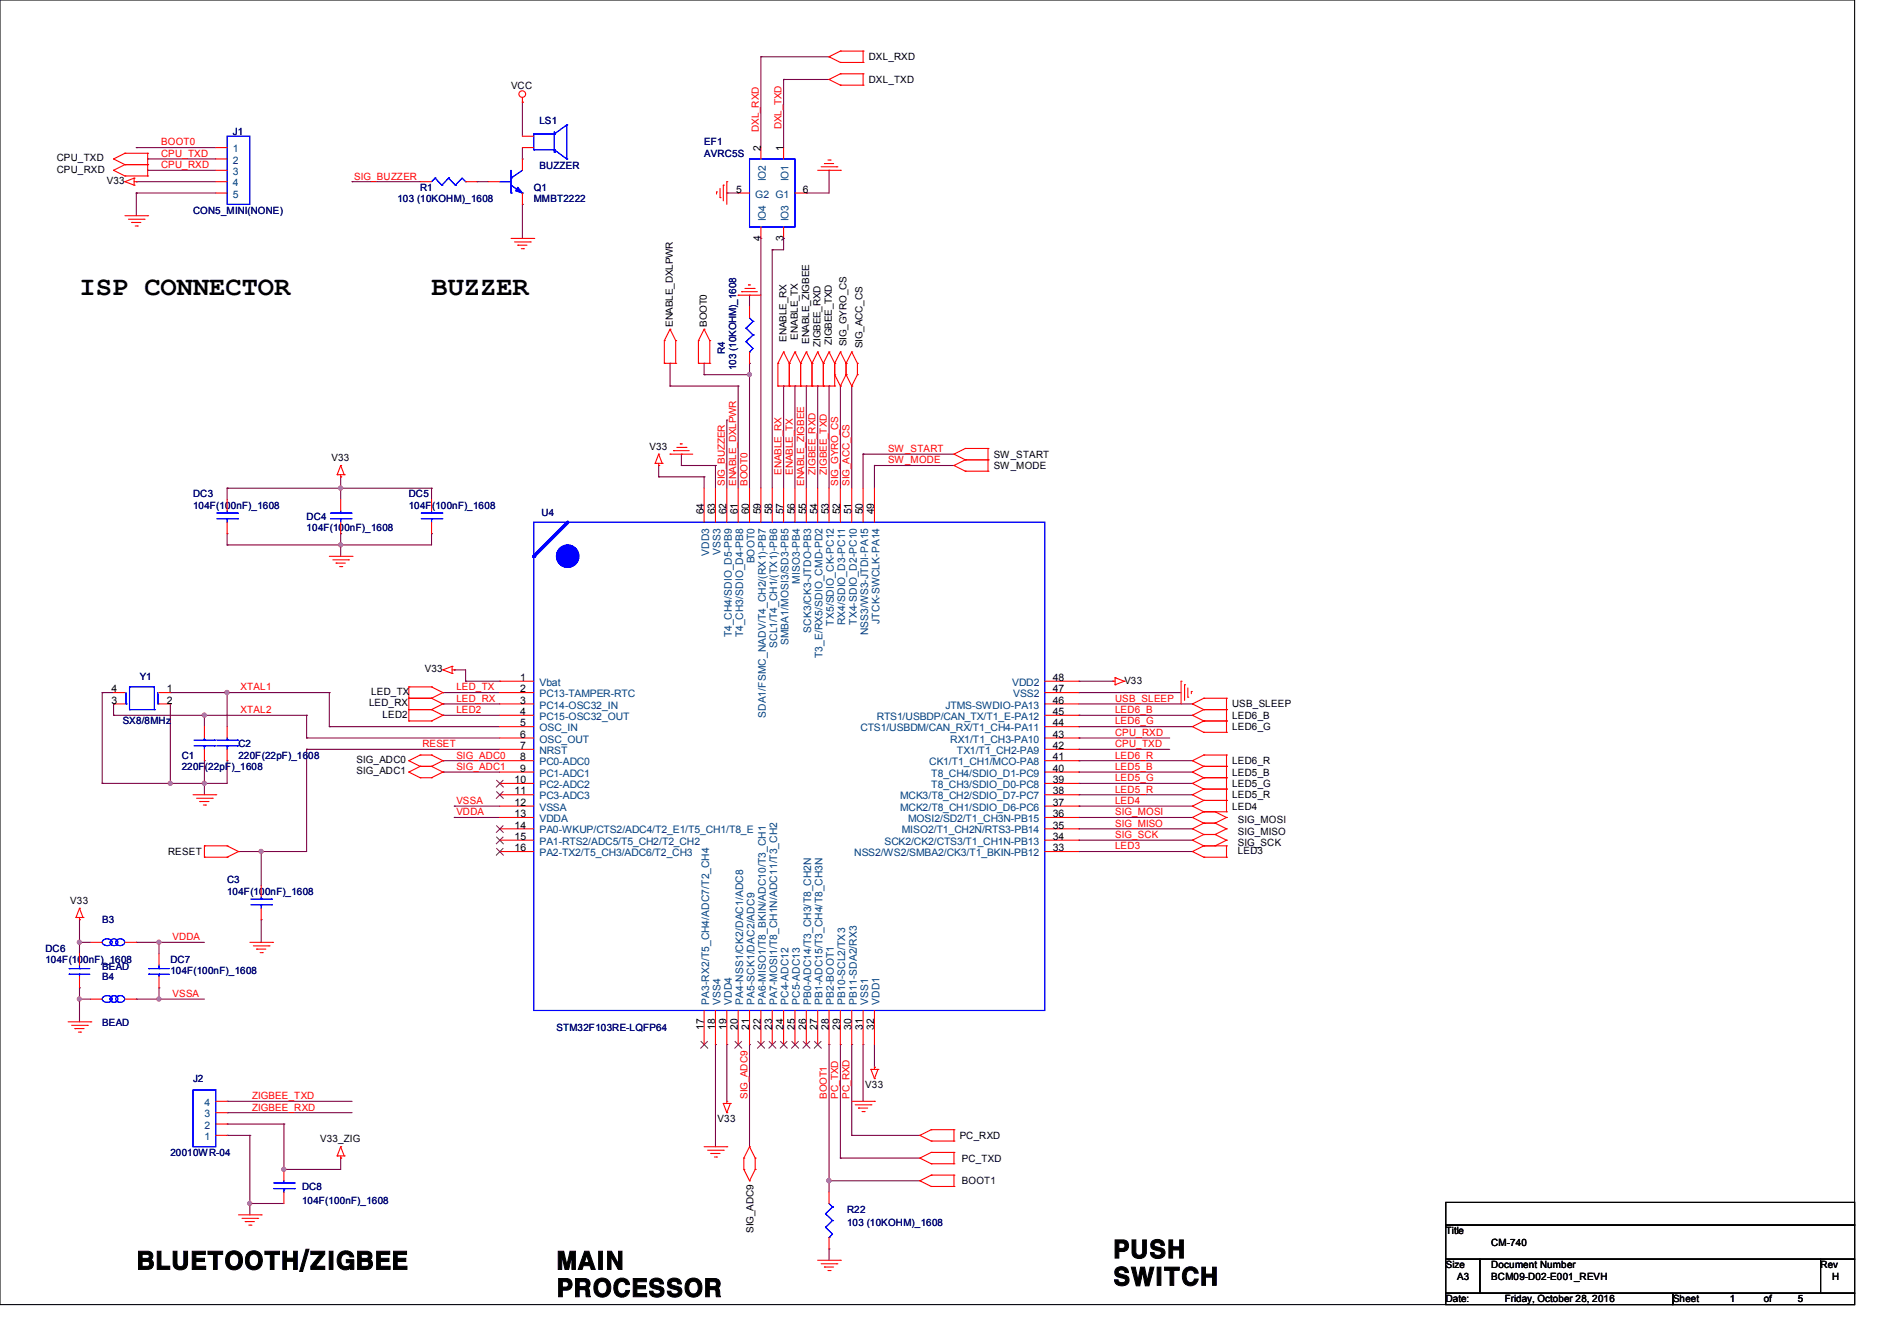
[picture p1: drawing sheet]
<svg xmlns="http://www.w3.org/2000/svg" width="297mm" height="210mm" viewBox="0 0 297 210" stroke-linecap="round" stroke-linejoin="round" font-family="sans-serif">
<path d="M0 0h290.4v204.3h-290.4zM226.4 188.3h64v3.6h-64zM226.4 191.9h64v5.3h-64zM226.4 197.2h5.3v5.3h-5.3zM231.7 197.2h53.3v5.3h-53.3zM285 197.2h5.4v5.3h-5.4zM226.4 202.5h35.5v1.8h-35.5zM261.9 202.5h28.5v1.8h-28.5z" fill="none" stroke="#000" stroke-width=".17"/>
<g fill="none" stroke="#800040" stroke-width=".17">
<path d="M81.8 16h.1M81.8 16v5.3M119.1 8.9h.1M119.1 8.9v14.2M119.1 8.9h10.7M122.7 12.4h.1M122.7 12.4v10.7M122.7 12.4h7.1M129.8 8.9h.1M21.3 30.2h.1M21.3 23.1h.1M21.3 28.4h.1"/>
<path d="M21.3 28.4h12.5M21.3 30.2h12.5M21.3 30.2v3.6M21.3 23.1h12.5M23.1 24.9h.1M23.1 26.7h.1M23.1 24.9h10.7M23.1 26.7h10.7M55.1 28.4h.1M55.1 28.4h10.7M74.7 28.4h.1M74.7 28.4h1.8"/>
<path d="M81.8 32h.1M81.8 24.9h.1M81.8 23.1v1.8M81.8 32v5.3M113.8 30.2h.1M113.8 30.2h1.8M119.1 37.3h.1M119.1 37.3v39.2M120.9 39.1h.1M120.9 39.1v37.4M122.7 37.3h.1M122.7 37.3v1.8h-1.8"/>
<path d="M126.2 30.2h.1M129.8 26.7h.1M129.8 26.7v3.5h-3.6M104.9 56.9h.1M104.9 56.9v3.6M110.2 56.9h.1M110.2 58.7h.1M110.2 56.9v1.8M110.2 58.7h7.1M117.3 46.2h.1M117.3 58.7h.1M117.3 56.9h.1"/>
<path d="M117.3 46.2v1.8M117.3 56.9v19.6M35.6 76.5h.1M35.6 76.5h32M35.6 76.5v1.7M53.3 74.7h.1M53.3 76.5h.1M53.3 74.7v3.5M67.6 76.5h.1M67.6 76.5v1.7M103.1 72.9h.1M103.1 74.7h.1"/>
<path d="M103.1 72.9v1.8M103.1 74.7h7.1M104.9 60.5h.1M104.9 60.5h10.7M106.7 71.1h.1M106.7 72.9h.1M106.7 71.1v1.8M106.7 72.9h5.3M110.2 74.7h.1M110.2 74.7v1.8M112 72.9h.1M112 72.9v3.6"/>
<path d="M113.8 65.8h.1M113.8 65.8v10.7M115.6 60.5h.1M115.6 60.5v16M122.7 60.5h.1M122.7 60.5v16M124.5 60.5h.1M124.5 60.5v16M126.2 60.5h.1M126.2 60.5v16M128 60.5h.1M128 60.5v16"/>
<path d="M129.8 60.5h.1M129.8 60.5v16M131.6 60.5h.1M131.6 60.5v16M133.3 60.5h.1M133.3 60.5v16M135.1 71.1h.1M135.1 71.1v5.4M135.1 71.1h14.3M136.9 72.9h.1M136.9 72.9h12.5M136.9 72.9v3.6"/>
<path d="M35.6 85.3h.1M35.6 83.6h.1M35.6 83.6v1.7M53.3 85.3h.1M53.3 83.6h.1M53.3 83.6v3.5M67.6 83.6h.1M67.6 83.6v1.7h-32M16 108.5h.1M16 108.5v14.2M16 108.5h1.8M17.8 110.2h.1"/>
<path d="M17.8 112h.1M17.8 112h30.2M17.8 110.2v1.8M26.7 110.2h.1M26.7 108.5h.1M26.7 110.2v12.5M26.7 108.5h24.9M32 112h.1M32 119.1h.1M32 112v1.8M32 119.1v5.4M35.6 119.1h.1"/>
<path d="M35.6 108.5h.1M35.6 108.5v5.3M35.6 119.1v3.6h-19.6M48 115.6h.1M48 117.3h.1M48 112h.1M48 115.6h30.2M48 117.3h30.2M48 112v3.6M48 117.3v16h-10.7M51.6 113.8h.1M51.6 108.5h.1"/>
<path d="M51.6 113.8h26.6M51.6 108.5v5.3M69.3 119.1h.1M69.3 108.5h.1M69.3 112h.1M69.3 110.2h.1M69.3 108.5h8.9M69.3 112h8.9M69.3 119.1h8.9M69.3 110.2h8.9M71.1 104.9h.1M71.1 104.9h1.8v1.8"/>
<path d="M72.9 106.7h.1M72.9 106.7h5.3M78.2 106.7h.1M168.9 108.5h.1M168.9 106.7h.1M168.9 117.3h.1M168.9 115.6h.1M168.9 119.1h.1M168.9 113.8h.1M168.9 112h.1M168.9 108.5h16M168.9 112h17.8"/>
<path d="M168.9 106.7h5.3M168.9 113.8h17.8M168.9 115.6h14.2M168.9 119.1h17.8M168.9 117.3h14.2M168.9 110.2h17.8M186.7 110.2h.1M16 122.7h.1M26.7 122.7h.1M32 122.7h.1M37.3 133.3h.1M40.9 133.3h.1"/>
<path d="M40.9 133.3v5.4M69.3 120.9h.1M69.3 120.9h8.9M71.1 128h.1M71.1 126.2h.1M71.1 128h7.1M71.1 126.2h7.1M168.9 126.2h.1M168.9 124.5h.1M168.9 122.7h.1M168.9 120.9h.1M168.9 131.6h.1"/>
<path d="M168.9 129.8h.1M168.9 128h.1M168.9 133.3h.1M168.9 122.7h17.8M168.9 128h17.8M168.9 126.2h17.8M168.9 120.9h17.8M168.9 133.3h17.8M168.9 124.5h17.8M168.9 131.6h17.8M168.9 129.8h17.8M12.4 147.6h.1"/>
<path d="M12.4 156.5h.1M12.4 154.7h.1M12.4 144h.1M12.4 147.6h1.8M12.4 144v5.4M12.4 154.7v5.3M12.4 156.5h1.8M21.3 147.6h.1M21.3 156.5h.1M21.3 147.6h10.7M21.3 156.5h10.7M24.9 147.6h.1"/>
<path d="M24.9 154.7h.1M24.9 156.5h.1M24.9 147.6v1.8M24.9 154.7v1.8M40.9 144h.1M40.9 144v3.6M35.6 177.8h.1M35.6 172.5h.1M35.6 174.2h.1M35.6 176h.1M35.6 177.8h3.5M35.6 172.5h19.5"/>
<path d="M35.6 174.2h19.5M35.6 176h8.8M39.1 177.8h.1M39.1 177.8v12.4M44.4 176h.1M44.4 176v7.1M112 163.6h.1M112 163.6v16M113.8 163.6h.1M113.8 163.6v8.9M117.3 163.6h.1M117.3 163.6v16"/>
<path d="M129.8 163.6h.1M129.8 163.6v23.1M131.6 163.6h.1M131.6 163.6v17.8M133.3 163.6h.1M133.3 177.8h.1M133.3 177.8h10.7M133.3 163.6v14.2M135.1 163.6h.1M135.1 163.6v8.9M136.9 167.1h.1M136.9 163.6v3.5"/>
<path d="M39.1 188.5h.1M39.1 188.5h5.3M44.4 183.1h.1M53.3 181.4h.1M53.3 181.4v1.7h-8.9M129.8 184.9h.1M129.8 195.6h.1M129.8 195.6v1.8M129.8 184.9h14.2M131.6 181.4h.1M131.6 181.4h12.4"/>
</g>
<g fill="#f0f" stroke="#f0f" stroke-width=".17">
<circle cx="53.3" cy="85.3" r=".32"/>
<circle cx="53.3" cy="76.4" r=".32"/>
<circle cx="32" cy="122.7" r=".32"/>
<circle cx="35.5" cy="108.4" r=".32"/>
<circle cx="26.6" cy="122.7" r=".32"/>
<circle cx="39.1" cy="188.4" r=".32"/>
<circle cx="44.4" cy="183.1" r=".32"/>
<circle cx="32" cy="112" r=".32"/>
<circle cx="129.8" cy="184.9" r=".32"/>
<circle cx="117.3" cy="58.7" r=".32"/>
<circle cx="40.9" cy="133.3" r=".32"/>
<circle cx="24.9" cy="147.6" r=".32"/>
<circle cx="24.9" cy="156.4" r=".32"/>
<circle cx="12.4" cy="156.4" r=".32"/>
<circle cx="12.4" cy="147.6" r=".32"/>
</g>
<g fill="none" stroke="#f00" stroke-width=".17">
<path d="M81.8 16h.1M81.8 15.3v.7M129.8 12.4h.1M129.8 8.9h.1M129.8 12.4l1.8 .9M129.8 8.9l1.8 .9M131.6 11.6h.1M131.6 13.3h.1M131.6 8h.1M131.6 9.8h.1M131.6 11.6h3.5M131.6 11.6l-1.8 .8"/>
<path d="M131.6 13.3h3.5M131.6 8h3.5M131.6 8l-1.8 .9M131.6 9.8h3.5M135.1 13.3h.1M135.1 11.6h.1M135.1 9.8h.1M135.1 8h.1M135.1 8v1.8M135.1 11.6v1.7M17.8 24.9h.1M17.8 26.7h.1"/>
<path d="M17.8 24.9l1.8 .9M17.8 26.7l1.8 .9M19.6 25.8h.1M19.6 24h.1M19.6 27.6h.1M19.6 28.4h.1M19.6 25.8h3.5M19.6 24l-1.8 .9M19.6 24h3.5M19.6 27.6h3.5M19.6 25.8l-1.8 .9M19.6 33.8h3.5"/>
<path d="M19.6 28.4l1.4 .6M20.1 34.3h2.5M20.6 34.8h.1M20.6 34.8h1.5M21 29h.1M21 27.9h.1M21 27.9v1.1M21 28.4h.3M21 27.9l-1.4 .5M21.2 35.4h.3M21.3 28.4h.1M21.5 35.4h.1"/>
<path d="M22.6 34.3h.1M23.1 24h.1M23.1 25.8h.1M23.1 27.6h.1M23.1 33.8h.1M23.1 24v3.6M33.8 28.4h1.8M33.8 26.7h1.8M33.8 23.1h1.8M33.8 24.9h1.8M33.8 30.2h1.8M76.5 28.4h1.7"/>
<path d="M80 37.3h3.6M80.6 37.9h2.4M81.1 38.4h.1M81.1 38.4h1.4M81.6 38.9h.4M81.8 24.9v1.8M81.8 30.2v1.8M82 38.9h.1M83 37.9h.1M83.6 37.3h.1M112.2 30.1h.1M112.2 30.1v.3"/>
<path d="M112.7 30.9h.1M112.7 29.5v1.4M113.2 29h.1M113.2 29v2.5M113.8 28.4h.1M113.8 28.4v3.6M128 26.7h3.6M128.6 26.1h2.4M129.1 25.6h.1M129.1 25.6h1.4M129.6 25.1h.4M130 25.1h.1"/>
<path d="M131 26.1h.1M131.6 26.7h.1M104 53.3h.1M104 56.9h.1M104 53.3v3.6M104 56.9h1.8M104.9 51.6h.1M104.9 51.6l-.9 1.7M104.9 51.6l.9 1.7M105.8 53.3h.1M105.8 56.9h.1M105.8 53.3v3.6"/>
<path d="M109.3 53.3h.1M109.3 56.9h.1M109.3 56.9h1.8M109.3 53.3v3.6M110.2 51.6h.1M110.2 51.6l-.9 1.7M110.2 51.6l.9 1.7M111.1 53.3h.1M111.1 56.9h.1M111.1 53.3v3.6M115.6 46.2h.1M115.6 46.2h3.5"/>
<path d="M116.1 45.7h.1M116.1 45.7h2.5M116.6 45.2h1.5M117.2 44.6h.1M117.2 44.6h.3M118.1 45.2h.1M121.8 56.9h.1M121.8 56.9v3.6M122.7 55.1h.1M122.7 55.1l-.9 1.8M122.7 55.1l.9 1.8M123.6 56.9h.1"/>
<path d="M123.6 56.9v3.6M124.5 55.1h.1M124.5 55.1l-.9 1.8M124.5 55.1l.8 1.8M125.3 56.9h.1M125.3 56.9v3.6M126.2 55.1h.1M126.2 55.1l-.9 1.8M126.2 55.1l.9 1.8M127.1 56.9h.1M127.1 56.9v3.6M128 55.1h.1"/>
<path d="M128 55.1l-.9 1.8M128 55.1l.9 1.8M128.9 56.9h.1M128.9 56.9v3.6M129.8 55.1h.1M129.8 55.1l-.9 1.8M129.8 55.1l.9 1.8M130.7 56.9h.1M130.7 58.7h.1M130.7 56.9v3.6M130.7 58.7l.9 1.8M131.6 55.1h.1"/>
<path d="M131.6 55.1l-.9 1.8M131.6 55.1l.9 1.8M132.5 58.7h.1M132.5 56.9h.1M132.5 58.7l-.9 1.8M132.5 56.9v1.8M132.5 58.7l.8 1.8M133.3 55.1h.1M133.3 55.1l-.8 1.8M133.3 55.1l.9 1.8M134.2 58.7h.1M134.2 56.9h.1"/>
<path d="M134.2 58.7l-.9 1.8M134.2 56.9v1.8M52.8 74.3h.1M52.8 74.3h1.1M53.3 74.7h.1M53.3 72.9h.1M53.3 74.3v.4M53.3 72.9l-.5 1.4M53.3 72.9l.6 1.4M53.9 74.3h.1M102.6 72.6h.1M102.6 72.6h1.1"/>
<path d="M103.1 72.9h.1M103.1 71.1h.1M103.1 72.6v.3M103.1 71.1l-.5 1.5M103.1 71.1l.6 1.5M103.7 72.6h.1M104.9 71.1h.1M104.9 71.1h3.6M105.5 70.6h.1M105.5 70.6h2.4M106 70.1h1.4M106.5 69.5h.1"/>
<path d="M106.5 69.5h.3M107.4 70.1h.1M121.8 60.5h.1M121.8 60.5h8.9M123.6 60.5h.1M125.3 60.5h.1M127.1 60.5h.1M128.9 60.5h.1M130.7 60.5h.1M131.6 60.5h.1M133.3 60.5h.1M149.4 72.9h.1"/>
<path d="M149.4 71.1h.1M149.4 72.9l1.7 .9M149.4 71.1l1.7 .9M151.1 72h.1M151.1 73.8h.1M151.1 70.2h.1M151.1 72h3.6M151.1 72l-1.7 .9M151.1 73.8h3.6M151.1 70.2h3.6M151.1 70.2l-1.7 .9M154.7 73.8h.1"/>
<path d="M154.7 72h.1M154.7 70.2h.1M154.7 70.2v3.6M51.6 87.1h3.5M52.1 87.7h2.5M52.6 88.2h.1M52.6 88.2h1.5M53.2 88.7h.3M53.5 88.7h.1M54.6 87.7h.1M55.1 87.1h.1M17.8 108.5h1.8"/>
<path d="M17.8 110.2h1.8M24.9 108.5h1.8M24.9 110.2h1.8M64 119.1h.1M64 107.6h.1M64 109.3h.1M64 111.1h.1M64 112.9h.1M64 119.1l1.8 .9M64 112.9h3.6M64 111.1h3.6M64 109.3h3.6"/>
<path d="M64 107.6h3.6M64 107.6v5.3M65.8 118.2h.1M65.8 118.2h1.8M65.8 118.2l-1.8 .9M67.6 118.2h.1M67.6 109.3h.1M67.6 107.6h.1M67.6 111.1h.1M67.6 112.9h.1M67.6 118.2l1.7 .9M67.6 107.6l1.7 .9"/>
<path d="M67.6 109.3l1.7 .9M67.6 111.1l1.7 .9M69.3 119.1h.1M69.3 108.5h.1M69.3 110.2h.1M69.3 112h.1M69.3 104.9h.1M69.3 119.1l-1.7 .9M69.3 108.5l-1.7 .8M69.3 110.2l-1.7 .9M69.3 112l-1.7 .9M69.3 104.9l1.5 .6"/>
<path d="M70.8 105.5h.1M70.8 104.4h.1M70.8 104.4v1.1M70.8 104.9h.3M70.8 104.4l-1.5 .5M71.1 104.9h.1M174.2 106.7h.1M174.2 106.7h.4M174.6 106.1h.1M174.6 107.2h.1M174.6 106.1v1.1M174.6 106.1l1.4 .6"/>
<path d="M176 106.7h.1M176 106.7l-1.4 .5M184.9 106.7h.1M184.9 106.7v3.5M185.5 107.2h.1M185.5 107.2v2.5M186 109.2h.1M186 107.7v1.5M186.5 108.3h.1M186.5 108.3v.3M186.7 119.1h.1M186.7 113.8h.1"/>
<path d="M186.7 112h.1M186.7 110.2h.1M186.7 119.1l1.8 .9M186.7 113.8l1.8 .9M186.7 112l1.8 .9M186.7 110.2l1.8 .9M188.5 118.2h.1M188.5 112.9h.1M188.5 114.7h.1M188.5 111.1h.1M188.5 109.3h.1M188.5 118.2h3.5"/>
<path d="M188.5 118.2l-1.8 .9M188.5 112.9h3.5M188.5 112.9l-1.8 .9M188.5 114.7h3.5M188.5 111.1h3.5M188.5 111.1l-1.8 .9M188.5 109.3h3.5M188.5 109.3l-1.8 .9M192 118.2h.1M192 114.7h.1M192 112.9h.1M192 111.1h.1"/>
<path d="M192 109.3h.1M192 109.3v5.4M192 118.2v8.9M30.2 124.5h3.6M30.8 125h2.4M31.3 125.5h.1M31.3 125.5h1.4M31.8 126.1h.4M32 134.2h.1M32 132.5h.1M32 132.5h3.6M32 134.2h3.6"/>
<path d="M32 132.5v1.7M32.2 126.1h.1M33.2 125h.1M33.8 124.5h.1M35.6 132.5h.1M35.6 134.2h.1M35.6 132.5l1.7 .8M37.3 133.3h.1M37.3 133.3l-1.7 .9M64 120.9h.1M64 120.9l1.8 .9M65.8 120h.1"/>
<path d="M65.8 121.8h.1M65.8 120h1.8M65.8 121.8h1.8M65.8 120l-1.8 .9M67.6 120h.1M67.6 121.8h.1M67.6 120l1.7 .9M69.3 120.9h.1M69.3 120.9l-1.7 .9M186.7 126.2h.1M186.7 124.5h.1M186.7 122.7h.1"/>
<path d="M186.7 120.9h.1M186.7 131.6h.1M186.7 129.8h.1M186.7 128h.1M186.7 133.3h.1M186.7 126.2l1.8 .9M186.7 124.5l1.8 .8M186.7 122.7l1.8 .9M186.7 120.9l1.8 .9M186.7 131.6l1.8 .9M186.7 129.8l1.8 .9M186.7 128l1.8 .9"/>
<path d="M186.7 133.3l1.8 .9M188.5 125.3h.1M188.5 127.1h.1M188.5 123.6h.1M188.5 121.8h.1M188.5 120h.1M188.5 130.7h.1M188.5 132.5h.1M188.5 128.9h.1M188.5 134.2h.1M188.5 132.5h3.5M188.5 134.2h3.5"/>
<path d="M188.5 120h3.5M188.5 121.8h3.5M188.5 125.3h3.5M188.5 125.3l-1.8 .9M188.5 127.1h3.5M188.5 123.6h3.5M188.5 123.6l-1.8 .9M188.5 121.8l-1.8 .9M188.5 120l-1.8 .9M188.5 130.7h1.7M188.5 130.7l-1.8 .9M188.5 128.9h1.7"/>
<path d="M188.5 128.9l-1.8 .9M188.5 127.1l-1.8 .9M188.5 132.5l-1.8 .8M190.2 130.7h.1M190.2 132.5h.1M190.2 128.9h.1M190.2 127.1h.1M190.2 130.7l1.8 .9M190.2 128.9l1.8 .9M190.2 127.1l1.8 .9M192 127.1h.1M192 125.3h.1"/>
<path d="M192 123.6h.1M192 121.8h.1M192 120h.1M192 131.6h.1M192 129.8h.1M192 128h.1M192 134.2h.1M192 132.5h.1M192 132.5v1.7M192 131.6l-1.8 .9M192 129.8l-1.8 .9M192 128l-1.8 .9"/>
<path d="M11.9 143.7h.1M11.9 143.7h1.1M12.4 144h.1M12.4 142.2h.1M12.4 143.7v.3M12.4 142.2l-.5 1.5M12.4 142.2l.6 1.5M13 143.7h.1M39.1 147.6h3.6M39.7 148.1h2.4M40.2 148.6h.1M40.2 148.6h1.4"/>
<path d="M40.7 149.2h.4M41.1 149.2h.1M42.1 148.1h.1M42.7 147.6h.1M10.7 160h3.5M11.2 160.6h2.5M11.7 161.1h.1M11.7 161.1h1.5M12.3 161.6h.3M12.6 161.6h.1M13.7 160.6h.1M14.2 160h.1"/>
<path d="M53.3 179.6h.1M53.3 179.6l-.5 1.4M53.3 179.6l.6 1.4M110.2 179.6h3.6M113.2 172.8h.1M113.2 172.8h1.1M113.2 172.8l.6 1.4M113.8 172.5h.1M113.8 174.2h.1M113.8 179.6h.1M113.8 172.5v.3M114.3 172.8h.1"/>
<path d="M114.3 172.8l-.5 1.4M117.3 179.6h.1M117.3 179.6l.9 1.8M117.3 179.6l-.8 1.8M133.3 172.5h3.6M133.9 173h2.5M134.4 173.5h.1M134.4 173.5h1.4M135 174.1h.3M135.3 174.1h.1M136.4 173h.1M136.4 167.5h.1"/>
<path d="M136.4 167.5h1.1M136.4 167.5l.5 1.4M136.9 172.5h.1M136.9 167.1h.1M136.9 168.9h.1M136.9 167.1v.4M137.5 167.5h.1M137.5 167.5l-.6 1.4M144 177.8h.1M144 177.8l1.8 .9M145.8 176.9h.1M145.8 178.7h.1"/>
<path d="M145.8 176.9h3.6M145.8 176.9l-1.8 .9M145.8 178.7h3.6M149.4 178.7h.1M149.4 176.9h.1M149.4 176.9v1.8M37.3 190.2h3.6M37.9 190.8h2.4M38.4 191.3h.1M38.4 191.3h1.4M38.9 191.9h.4M39.3 191.9h.1"/>
<path d="M40.3 190.8h.1M40.9 190.2h.1M52.8 181h.1M52.8 181h1.1M53.3 181.4h.1M53.3 181v.4M53.9 181h.1M110.8 180.1h2.4M111.3 180.6h.1M111.3 180.6h1.4M111.8 181.2h.4M112.2 181.2h.1"/>
<path d="M113.2 180.1h.1M116.5 181.4h.1M116.5 183.1h.1M116.5 181.4v1.7M116.5 183.1l.8 1.8M117.3 184.9h.1M118.2 183.1h.1M118.2 181.4h.1M118.2 183.1l-.9 1.8M118.2 181.4v1.7M128 197.4h3.6M128.6 197.9h2.4"/>
<path d="M129.1 198.4h.1M129.1 198.4h1.4M129.6 199h.4M130 199h.1M131 197.9h.1M131.6 197.4h.1M144 181.4h.1M144 184.9h.1M144 181.4l1.8 .8M144 184.9l1.8 .9M145.8 180.5h.1M145.8 182.2h.1"/>
<path d="M145.8 184h.1M145.8 185.8h.1M145.8 180.5h3.6M145.8 180.5l-1.8 .9M145.8 182.2h3.6M145.8 184h3.6M145.8 184l-1.8 .9M145.8 185.8h3.6M149.4 182.2h.1M149.4 180.5h.1M149.4 185.8h.1M149.4 184h.1"/>
<path d="M149.4 180.5v1.7M149.4 184v1.8"/>
<circle cx="81.8" cy="14.7" r=".52"/>
</g>
<g fill="none" stroke="#00f" stroke-width=".17">
<path d="M35.6 21.3h3.5v10.7h-3.5zM78.2 28.4h.1M78.2 28.4h1.8M80 27.9h.1M80 30.2h.1M80 29l1.8 1.2M80 26.7v3.5M81.8 30.2h.1M81.8 26.7l-1.8 1.2M83.6 81.8h80v76.4h-80zM19.7 110.2h.1M19.7 108.5v1.7"/>
<path d="M20.3 111.1h.1M20.3 107.6h.1M20.3 107.6h3.9v3.5M20.3 111.1h3.9M20.3 107.6v3.5M24.2 111.1h.1M24.7 110.2h.1M24.7 108.5v1.7"/>
</g>
<path d="M81.1 29.3l.7 .9-1.1-.3z" fill="#00f" stroke="#00f" stroke-width=".17"/>
<path d="M88.9 81.8l-5.3 5.3" fill="none" stroke="#00f" stroke-width=".51"/>
<circle cx="83.6" cy="87.1" r=".25" fill="#00f"/>
<circle cx="88.9" cy="87.1" r="1.76" fill="#00f" stroke="#00f" stroke-width=".17"/>
<path d="M83.6 81.8h80v76.4h-80z" fill="none" stroke="#00f" stroke-width=".17"/>
<path d="M88.9 81.8l-5.3 5.3" fill="none" stroke="#00f" stroke-width=".51"/>
<circle cx="83.6" cy="87.1" r=".25" fill="#00f"/>
<circle cx="88.9" cy="87.1" r="1.76" fill="#00f" stroke="#00f" stroke-width=".17"/>
<g fill="none" stroke="#f00" stroke-width=".17">
<path d="M65.8 28.4h1.8M72.9 28.4h1.8M81.8 21.3h1.8M81.8 23.1h1.8M115.6 30.2h1.7M119.1 23.1v1.8M119.1 35.6v1.7M122.7 23.1v1.8M122.7 35.6v1.7M124.5 30.2h1.7M117.3 48v1.8M117.3 55.1v1.8"/>
<path d="M35.6 78.2v1.8M53.3 78.2v1.8M67.6 78.2v1.8M110.2 76.5v5.3M112 76.5v5.3M113.8 76.5v5.3M115.6 76.5v5.3M117.3 76.5v5.3M119.1 76.5v5.3M120.9 76.5v5.3M122.7 76.5v5.3M124.5 76.5v5.3"/>
<path d="M126.2 76.5v5.3M128 76.5v5.3M129.8 76.5v5.3M131.6 76.5v5.3M133.3 76.5v5.3M135.1 76.5v5.3M136.9 76.5v5.3M35.6 81.8v1.8M53.3 81.8v1.8M67.6 81.8v1.8M32 113.8v1.8M32 117.3v1.8"/>
<path d="M35.6 113.8v1.8M35.6 117.3v1.8M78.2 106.7h5.4M78.2 108.5h5.4M78.2 110.2h5.4M78.2 112h5.4M78.2 113.8h5.4M78.2 115.6h5.4M78.2 117.3h5.4M78.2 119.1h5.4M163.6 106.7h5.3M163.6 108.5h5.3"/>
<path d="M163.6 110.2h5.3M163.6 112h5.3M163.6 113.8h5.3M163.6 115.6h5.3M163.6 117.3h5.3M163.6 119.1h5.3M40.9 138.7v1.8M78.2 120.9h5.4M78.2 122.7h5.4M78.2 124.5h5.4M78.2 126.2h5.4M78.2 128h5.4"/>
<path d="M78.2 129.8h5.4M78.2 131.6h5.4M78.2 133.3h5.4M163.6 120.9h5.3M163.6 122.7h5.3M163.6 124.5h5.3M163.6 126.2h5.3M163.6 128h5.3M163.6 129.8h5.3M163.6 131.6h5.3M163.6 133.3h5.3M12.4 149.4v1.7"/>
<path d="M12.4 152.9v1.8M14.2 147.6h1.8M14.2 156.5h1.8M19.6 147.6h1.7M19.6 156.5h1.7M24.9 149.4v1.7M24.9 152.9v1.8M40.9 142.2v1.8M110.2 158.2v5.4M112 158.2v5.4M113.8 158.2v5.4M115.6 158.2v5.4"/>
<path d="M117.3 158.2v5.4M119.1 158.2v5.4M120.9 158.2v5.4M122.7 158.2v5.4M124.5 158.2v5.4M126.2 158.2v5.4M128 158.2v5.4M129.8 158.2v5.4M131.6 158.2v5.4M133.3 158.2v5.4M135.1 158.2v5.4M136.9 158.2v5.4"/>
<path d="M33.8 177.8h1.8M33.8 176h1.8M33.8 174.2h1.8M33.8 172.5h1.8M44.4 183.1v1.8M44.4 186.7v1.8M129.8 186.7v1.8M129.8 193.8v1.8"/>
</g>
<g fill="none" stroke="#804000" stroke-width=".16">
<path d="M77.7 122.2l1.1 1.1M77.7 123.9l1.1 1.2M77.7 129.3l1.1 1.1M77.7 131l1.1 1.2M77.7 132.8l1.1 1.2M78.8 122.2l-1.1 1.1M78.8 123.9l-1.1 1.2M78.8 129.3l-1.1 1.1M78.8 131l-1.1 1.2M78.8 132.8l-1.1 1.2M109.7 163l1.1 1.2M110.8 163l-1.1 1.2"/>
<path d="M115 163l1.2 1.2M116.1 163l-1.1 1.2M118.6 163l1.1 1.2M119.7 163l-1.1 1.2M120.4 163l1.1 1.2M121.5 163l-1.2 1.2M122.2 163l1.1 1.2M123.3 163l-1.2 1.2M123.9 163l1.2 1.2M125 163l-1.1 1.2M125.7 163l1.2 1.2M126.8 163l-1.1 1.2"/>
<path d="M127.5 163l1.1 1.2M128.6 163l-1.2 1.2"/>
</g>
<g fill="none" stroke="#00f" stroke-width=".17">
<path d="M88.7 19.6h.1M88.7 19.6l-1.9 1.4M88.7 19.6v5.3M68.1 27.9h.1M68.1 27.9l-.5 .5M68.1 27.9l1.1 1.1M69.2 29h.1M70.2 27.9h.1M70.2 27.9l-1 1.1M70.2 27.9l1.1 1.1M71.3 29h.1M72.9 28.4h.1"/>
<path d="M72.9 28.4l-.6-.5-1 1.1M83.6 23.5h.1M83.6 21h.1M83.6 21v2.5M83.6 23.5h3.2M83.6 21h3.2M86.8 23.5h.1M86.8 21h.1M86.8 23.8h.1M86.8 20.6v3.2M86.8 23.5l1.9 1.4M88.7 24.9h.1"/>
<path d="M117.3 24.9h7.2v10.7h-7.2zM116.8 51.4h.1M116.8 53.5h.1M116.8 51.4l1.1 1.1M116.8 53.5l1.1 1.1-.6 .5M117.3 55.1h.1M117.3 49.8l.6 .5M117.9 50.3h.1M117.9 52.5h.1M117.9 50.3l-1.1 1.1M117.9 52.5l-1.1 1M34 81.2h3.2"/>
<path d="M34 80.3h3.2M35.6 80.3h.1M35.6 81.2h.1M35.6 80v.3M35.6 81.2v.6M37.2 81.2h.1M37.2 80.3h.1M51.7 81.2h3.2M51.7 80.3h3.2M53.3 80.3h.1M53.3 81.2h.1M53.3 80v.3"/>
<path d="M53.3 81.2v.6M54.9 81.2h.1M54.9 80.3h.1M66 81.2h3.2M66 80.3h3.2M67.6 80.3h.1M67.6 81.2h.1M67.6 80v.3M67.6 81.2v.6M69.2 81.2h.1M69.2 80.3h.1M30.4 116.8h3.2"/>
<path d="M30.4 115.9h3.2M32 115.9h.1M32 116.8h.1M32 115.6v.3M32 116.8v.5M33.6 116.8h.1M33.6 115.9h.1M34 116.8h3.2M34 115.9h3.2M35.6 115.9h.1M35.6 116.8h.1M35.6 115.6v.3"/>
<path d="M35.6 116.8v.5M37.2 116.8h.1M37.2 115.9h.1M10.8 151.7h.1M10.8 152.6h.1M10.8 151.7h3.3M10.8 152.6h3.3M12.4 152.6h.1M12.4 151.7h.1M12.4 151.1v.6M12.4 152.6v.3M16.2 147.2a.87 .87 0 0 1 1.4 .4 .84 .84 0 0 1-.8 .5 .84 .84 0 0 1-.8-.5z"/>
<path d="M16.2 156.1a.87 .87 0 0 1 1.4 .3 .84 .84 0 0 1-.8 .6 .84 .84 0 0 1-.8-.6zM18.3 147.2a.68 .68 0 0 1 .8-.1 .68 .68 0 0 1 .4 .7 .69 .69 0 0 1-.9 .3 .69 .69 0 0 1-.4-.8zM18.3 156.1a.68 .68 0 0 1 .8-.1 .68 .68 0 0 1 .4 .6 .69 .69 0 0 1-.9 .4 .69 .69 0 0 1-.4-.8zM23.3 151.7h.1M23.3 152.6h.1M23.3 151.7h3.2M23.3 152.6h3.2M24.9 152.6h.1M24.9 151.7h.1M24.9 151.1v.6M24.9 152.6v.3M39.3 141.7h3.2"/>
<path d="M39.3 140.8h3.2M40.9 140.8h.1M40.9 141.7h.1M40.9 140.5v.3M40.9 141.7v.5M42.5 141.7h.1M42.5 140.8h.1M30.2 170.7h3.6v8.9h-3.6zM42.8 186.1h3.3M42.8 185.3h3.3M44.4 185.3h.1M44.4 186.1h.1"/>
<path d="M44.4 184.9v.4M44.4 186.1v.6M46.1 186.1h.1M46.1 185.3h.1M129.2 190.1h.1M129.2 192.2h.1M129.2 190.1l1.1 1M129.2 192.2l1.1 1.1-.5 .5M129.8 193.8h.1M129.8 188.5l.5 .5M130.3 189h.1M130.3 191.1h.1"/>
<path d="M130.3 189l-1.1 1.1M130.3 191.1l-1.1 1.1"/>
<circle cx="17.9" cy="147.6" r=".58"/>
<circle cx="17.9" cy="156.4" r=".58"/>
</g>
<g fill="#f0f" stroke="#f0f" stroke-width=".17">
<circle cx="53.3" cy="85.3" r=".32"/>
<circle cx="53.3" cy="76.4" r=".32"/>
<circle cx="32" cy="122.7" r=".32"/>
<circle cx="35.5" cy="108.4" r=".32"/>
<circle cx="26.6" cy="122.7" r=".32"/>
<circle cx="39.1" cy="188.4" r=".32"/>
<circle cx="44.4" cy="183.1" r=".32"/>
<circle cx="32" cy="112" r=".32"/>
<circle cx="129.8" cy="184.9" r=".32"/>
<circle cx="117.3" cy="58.7" r=".32"/>
<circle cx="40.9" cy="133.3" r=".32"/>
<circle cx="24.9" cy="147.6" r=".32"/>
<circle cx="24.9" cy="156.4" r=".32"/>
<circle cx="12.4" cy="156.4" r=".32"/>
<circle cx="12.4" cy="147.6" r=".32"/>
</g>
<g font-size="4.2">
<text x="12.4" y="46.2">ISP CONNECTOR</text>
<text x="67.6" y="46.2">BUZZER</text>
</g>
<g font-size="3.7">
<text x="174.2" y="197">PUSH</text>
<text x="21.3" y="198.8">BLUETOOTH/ZIGBEE</text>
<text x="87.1" y="198.8">MAIN</text>
<text x="87.1" y="203.1">PROCESSOR</text>
<text x="174.2" y="201.3">SWITCH</text>
</g>
<g font-size="1.6">
<text x="136" y="9.4">DXL_RXD</text>
<text x="80" y="13.9">VCC</text>
<text x="136" y="13">DXL_TXD</text>
<text x="119.1" y="23.7" transform="rotate(-90 119.1 23.7)">2</text>
<text x="122.7" y="23.7" transform="rotate(-90 122.7 23.7)">1</text>
<text x="8.9" y="25.3">CPU_TXD</text>
<text x="8.9" y="27.1">CPU_RXD</text>
<text x="16.7" y="28.8">V33</text>
<text x="115.2" y="30.2">5</text>
<text x="125.7" y="30.2">6</text>
<text x="119.1" y="37.7" transform="rotate(-90 119.1 37.7)">4</text>
<text x="122.7" y="37.7" transform="rotate(-90 122.7 37.7)">3</text>
<text x="101.7" y="70.4">V33</text>
<text x="155.6" y="71.7">SW_START</text>
<text x="51.9" y="72.2">V33</text>
<text x="155.6" y="73.4">SW_MODE</text>
<text x="110.2" y="80.6" transform="rotate(-90 110.2 80.6)">64</text>
<text x="112" y="80.6" transform="rotate(-90 112 80.6)">63</text>
<text x="113.8" y="80.6" transform="rotate(-90 113.8 80.6)">62</text>
<text x="115.5" y="80.6" transform="rotate(-90 115.5 80.6)">61</text>
<text x="117.3" y="80.6" transform="rotate(-90 117.3 80.6)">60</text>
<text x="119.1" y="80.6" transform="rotate(-90 119.1 80.6)">59</text>
<text x="120.9" y="80.6" transform="rotate(-90 120.9 80.6)">58</text>
<text x="122.7" y="80.6" transform="rotate(-90 122.7 80.6)">57</text>
<text x="124.4" y="80.6" transform="rotate(-90 124.4 80.6)">56</text>
<text x="126.2" y="80.6" transform="rotate(-90 126.2 80.6)">55</text>
<text x="128" y="80.6" transform="rotate(-90 128 80.6)">54</text>
<text x="129.8" y="80.6" transform="rotate(-90 129.8 80.6)">53</text>
<text x="131.5" y="80.6" transform="rotate(-90 131.5 80.6)">52</text>
<text x="133.3" y="80.6" transform="rotate(-90 133.3 80.6)">51</text>
<text x="135.1" y="80.6" transform="rotate(-90 135.1 80.6)">50</text>
<text x="136.9" y="80.6" transform="rotate(-90 136.9 80.6)">49</text>
<text x="66.5" y="105.3">V33</text>
<text x="81.5" y="106.6">1</text>
<text x="164.8" y="106.6">48</text>
<text x="176" y="107.1">V33</text>
<text x="17.4" y="108.4">4</text>
<text x="17.4" y="110.2">3</text>
<text x="26.1" y="110.2">2</text>
<text x="26.1" y="108.4">1</text>
<text x="57.8" y="110.6">LED_RX</text>
<text x="58.1" y="108.8">LED_TX</text>
<text x="59.9" y="112.4">LED2</text>
<text x="81.5" y="108.4">2</text>
<text x="81.5" y="110.2">3</text>
<text x="81.5" y="112">4</text>
<text x="81.5" y="113.8">5</text>
<text x="164.8" y="113.8">44</text>
<text x="164.8" y="112">45</text>
<text x="164.8" y="110.2">46</text>
<text x="164.8" y="108.4">47</text>
<text x="192.9" y="112.6">LED6_B</text>
<text x="192.9" y="110.8">USB_SLEEP</text>
<text x="55.8" y="119.5">SIG_ADC0</text>
<text x="81.5" y="115.5">6</text>
<text x="81.5" y="117.3">7</text>
<text x="81.5" y="119.1">8</text>
<text x="164.8" y="119.1">41</text>
<text x="164.8" y="117.3">42</text>
<text x="164.8" y="115.5">43</text>
<text x="192.9" y="119.7">LED6_R</text>
<text x="192.9" y="114.3">LED6_G</text>
<text x="55.8" y="121.3">SIG_ADC1</text>
<text x="80.6" y="122.6">10</text>
<text x="80.6" y="124.4">11</text>
<text x="81.5" y="120.9">9</text>
<text x="164.8" y="124.4">38</text>
<text x="164.8" y="122.6">39</text>
<text x="164.8" y="120.9">40</text>
<text x="192.9" y="125">LED5_R</text>
<text x="192.9" y="123.2">LED5_G</text>
<text x="192.9" y="121.5">LED5_B</text>
<text x="80.6" y="126.2">12</text>
<text x="80.6" y="128">13</text>
<text x="80.6" y="129.8">14</text>
<text x="80.6" y="131.5">15</text>
<text x="164.8" y="131.5">34</text>
<text x="164.8" y="129.8">35</text>
<text x="164.8" y="128">36</text>
<text x="164.8" y="126.2">37</text>
<text x="192.9" y="126.8">LED4</text>
<text x="193.8" y="130.7">SIG_MISO</text>
<text x="193.8" y="128.9">SIG_MOSI</text>
<text x="26.3" y="133.9">RESET</text>
<text x="80.6" y="133.3">16</text>
<text x="164.8" y="133.3">33</text>
<text x="193.8" y="132.5">SIG_SCK</text>
<text x="193.8" y="133.7">LED3</text>
<text x="11" y="141.6">V33</text>
<text x="110.2" y="161.2" transform="rotate(-90 110.2 161.2)">17</text>
<text x="112" y="161.2" transform="rotate(-90 112 161.2)">18</text>
<text x="113.8" y="161.2" transform="rotate(-90 113.8 161.2)">19</text>
<text x="115.5" y="161.2" transform="rotate(-90 115.5 161.2)">20</text>
<text x="117.3" y="161.2" transform="rotate(-90 117.3 161.2)">21</text>
<text x="119.1" y="161.2" transform="rotate(-90 119.1 161.2)">22</text>
<text x="120.9" y="161.2" transform="rotate(-90 120.9 161.2)">23</text>
<text x="122.7" y="161.2" transform="rotate(-90 122.7 161.2)">24</text>
<text x="124.4" y="161.2" transform="rotate(-90 124.4 161.2)">25</text>
<text x="126.2" y="161.2" transform="rotate(-90 126.2 161.2)">26</text>
<text x="128" y="161.2" transform="rotate(-90 128 161.2)">27</text>
<text x="129.8" y="161.2" transform="rotate(-90 129.8 161.2)">28</text>
<text x="131.5" y="161.2" transform="rotate(-90 131.5 161.2)">29</text>
<text x="133.3" y="161.2" transform="rotate(-90 133.3 161.2)">30</text>
<text x="135.1" y="161.2" transform="rotate(-90 135.1 161.2)">31</text>
<text x="136.9" y="161.2" transform="rotate(-90 136.9 161.2)">32</text>
<text x="135.5" y="170.3">V33</text>
<text x="50.1" y="178.9">V33_ZIG</text>
<text x="112.4" y="175.7">V33</text>
<text x="150.2" y="178.4">PC_RXD</text>
<text x="150.6" y="181.9">PC_TXD</text>
<text x="150.6" y="185.5">BOOT1</text>
<text x="226.4" y="193.3">Title</text>
<text x="233.5" y="195.1">CM-740</text>
<text x="226.4" y="198.6">Size</text>
<text x="226.4" y="204">Date:</text>
<text x="228.1" y="200.4">A3</text>
<text x="233.5" y="198.6">Document Number</text>
<text x="233.5" y="200.4">BCM09-D02-E001_REVH</text>
<text x="235.6" y="204">Friday, October 28, 2016</text>
<text x="261.9" y="204">Sheet</text>
<text x="270.8" y="204">1</text>
<text x="276.2" y="204">of</text>
<text x="281.5" y="204">5</text>
<text x="285" y="198.6">Rev</text>
<text x="286.8" y="200.4">H</text>
</g>
<g font-size="1.6" fill="#f00">
<text x="25.2" y="22.8">BOOT0</text>
<text x="25.2" y="24.6">CPU_TXD</text>
<text x="25.2" y="26.3">CPU_RXD</text>
<text x="55.5" y="28.1">SIG_BUZZER</text>
<text x="139" y="70.8">SW_START</text>
<text x="139" y="72.6">SW_MODE</text>
<text x="37.7" y="108.1">XTAL1</text>
<text x="37.7" y="111.7">XTAL2</text>
<text x="71.5" y="108.1">LED_TX</text>
<text x="71.5" y="111.7">LED2</text>
<text x="71.5" y="109.9">LED_RX</text>
<text x="174.6" y="113.5">LED6_G</text>
<text x="174.6" y="111.7">LED6_B</text>
<text x="174.6" y="109.9">USB_SLEEP</text>
<text x="66.1" y="117">RESET</text>
<text x="71.5" y="118.8">SIG_ADC0</text>
<text x="174.6" y="117">CPU_TXD</text>
<text x="174.6" y="115.2">CPU_RXD</text>
<text x="174.6" y="118.8">LED6_R</text>
<text x="71.5" y="125.9">VSSA</text>
<text x="71.5" y="120.6">SIG_ADC1</text>
<text x="174.6" y="125.9">LED4</text>
<text x="174.6" y="124.1">LED5_R</text>
<text x="174.6" y="122.3">LED5_G</text>
<text x="174.6" y="120.6">LED5_B</text>
<text x="71.5" y="127.7">VDDA</text>
<text x="174.6" y="131.2">SIG_SCK</text>
<text x="174.6" y="129.5">SIG_MISO</text>
<text x="174.6" y="127.7">SIG_MOSI</text>
<text x="174.6" y="133">LED3</text>
<text x="27" y="147.2">VDDA</text>
<text x="27" y="156.1">VSSA</text>
<text x="39.5" y="172.1">ZIGBEE_TXD</text>
<text x="39.5" y="173.9">ZIGBEE_RXD</text>
</g>
<g font-size="1.6" fill="#000080">
<text x="36.5" y="21.2">J1</text>
<text x="84.5" y="19.4">LS1</text>
<text x="110.2" y="22.8">EF1</text>
<text x="65.8" y="29.9">R1</text>
<text x="83.6" y="29.9">Q1</text>
<text x="84.5" y="26.5">BUZZER</text>
<text x="110.2" y="24.6">AVRC5S</text>
<text x="30.2" y="33.4">CON5_MINI(NONE)</text>
<text x="62.2" y="31.7">103 (10KOHM)_1608</text>
<text x="83.6" y="31.7">MMBT2222</text>
<text x="30.2" y="77.9">DC3</text>
<text x="64" y="77.9">DC5</text>
<text x="30.2" y="79.7">104F(100nF)_1608</text>
<text x="48" y="81.4">DC4</text>
<text x="48" y="83.2">104F(100nF)_1608</text>
<text x="64" y="79.7">104F(100nF)_1608</text>
<text x="84.8" y="80.7">U4</text>
<text x="21.9" y="106.5">Y1</text>
<text x="19.2" y="113.5">SX8/8MHz</text>
<text x="28.4" y="118.8">C1</text>
<text x="37.3" y="117">C2</text>
<text x="37.3" y="118.8">220F(22pF)_1608</text>
<text x="28.4" y="120.6">220F(22pF)_1608</text>
<text x="35.6" y="138.3">C3</text>
<text x="35.6" y="140.1">104F(100nF)_1608</text>
<text x="7.1" y="149">DC6</text>
<text x="16" y="144.6">B3</text>
<text x="7.1" y="150.8">104F(100nF)_1608</text>
<text x="16" y="151.9">BEAD</text>
<text x="16" y="153.5">B4</text>
<text x="26.7" y="150.8">DC7</text>
<text x="26.7" y="152.6">104F(100nF)_1608</text>
<text x="16" y="160.7">BEAD</text>
<text x="87.1" y="161.5">STM32F103RE-LQFP64</text>
<text x="30.2" y="169.5">J2</text>
<text x="26.7" y="181">20010WR-04</text>
<text x="47.3" y="186.4">DC8</text>
<text x="47.3" y="188.5">104F(100nF)_1608</text>
<text x="132.6" y="189.9">R22</text>
<text x="132.6" y="192">103 (10KOHM)_1608</text>
</g>
<g font-size="1.6" fill="#004080">
<text x="36.5" y="23.8">1</text>
<text x="36.5" y="25.6">2</text>
<text x="36.5" y="27.4">3</text>
<text x="36.5" y="29.2">4</text>
<text x="119.9" y="28.4" transform="rotate(-90 119.9 28.4)">IO2</text>
<text x="123.5" y="28.4" transform="rotate(-90 123.5 28.4)">IO1</text>
<text x="36.5" y="30.9">5</text>
<text x="118.2" y="30.9">G2 G1</text>
<text x="119.9" y="34.7" transform="rotate(-90 119.9 34.7)">IO4</text>
<text x="123.5" y="34.7" transform="rotate(-90 123.5 34.7)">IO3</text>
<text x="111" y="87" transform="rotate(-90 111 87)">VDD3</text>
<text x="112.8" y="86.9" transform="rotate(-90 112.8 86.9)">VSS3</text>
<text x="118.1" y="88.2" transform="rotate(-90 118.1 88.2)">BOOT0</text>
<text x="125.2" y="91.4" transform="rotate(-90 125.2 91.4)">MISO3-PB4</text>
<text x="114.6" y="99.8" transform="rotate(-90 114.6 99.8)">T4_CH4/SDIO_D5-PB9</text>
<text x="116.3" y="99.8" transform="rotate(-90 116.3 99.8)">T4_CH3/SDIO_D4-PB8</text>
<text x="121.7" y="101.5" transform="rotate(-90 121.7 101.5)">SCL1/T4_CH1/(TX1)-PB6</text>
<text x="123.5" y="101" transform="rotate(-90 123.5 101)">SMBA1/MOSI3/SD3-PB5</text>
<text x="127" y="99.1" transform="rotate(-90 127 99.1)">SCK3/CK3-JTDO-PB3</text>
<text x="130.6" y="98" transform="rotate(-90 130.6 98)">TX5/SDIO_CK-PC12</text>
<text x="132.3" y="97.9" transform="rotate(-90 132.3 97.9)">RX4/SDIO_D3-PC11</text>
<text x="134.1" y="97.8" transform="rotate(-90 134.1 97.8)">TX4-SDIO_D2-PC10</text>
<text x="135.9" y="99.5" transform="rotate(-90 135.9 99.5)">NSS3/WS3-JTDI-PA15</text>
<text x="137.7" y="97.7" transform="rotate(-90 137.7 97.7)">JTCK-SWCLK-PA14</text>
<text x="84.5" y="107.4">Vbat</text>
<text x="128.8" y="103" transform="rotate(-90 128.8 103)">T3_E/RX5/SDIO_CMD-PD2</text>
<text x="158.5" y="107.4">VDD2</text>
<text x="84.5" y="109.2">PC13-TAMPER-RTC</text>
<text x="84.5" y="111">PC14-OSC32_IN</text>
<text x="84.5" y="112.7">PC15-OSC32_OUT</text>
<text x="119.9" y="112.4" transform="rotate(-90 119.9 112.4)">SDA1/FSMC_NADV/T4_CH2/(RX1)-PB7</text>
<text x="137.3" y="112.7">RTS1/USBDP/CAN_TX/T1_E-PA12</text>
<text x="148" y="111">JTMS-SWDIO-PA13</text>
<text x="158.6" y="109.2">VSS2</text>
<text x="84.5" y="114.5">OSC_IN</text>
<text x="84.5" y="116.3">OSC_OUT</text>
<text x="84.5" y="118.1">NRST</text>
<text x="84.5" y="119.8">PC0-ADC0</text>
<text x="134.7" y="114.5">CTS1/USBDM/CAN_RX/T1_CH4-PA11</text>
<text x="145.5" y="119.8">CK1/T1_CH1/MCO-PA8</text>
<text x="148.8" y="116.3">RX1/T1_CH3-PA10</text>
<text x="149.8" y="118.1">TX1/T1_CH2-PA9</text>
<text x="84.5" y="121.6">PC1-ADC1</text>
<text x="84.5" y="123.4">PC2-ADC2</text>
<text x="84.5" y="125.2">PC3-ADC3</text>
<text x="140.9" y="125.2">MCK3/T8_CH2/SDIO_D7-PC7</text>
<text x="145.8" y="123.4">T8_CH3/SDIO_D0-PC8</text>
<text x="145.8" y="121.6">T8_CH4/SDIO_D1-PC9</text>
<text x="84.5" y="127">VSSA</text>
<text x="84.5" y="128.7">VDDA</text>
<text x="84.5" y="130.5">PA0-WKUP/CTS2/ADC4/T2_E1/T5_CH1/T8_E</text>
<text x="140.9" y="127">MCK2/T8_CH1/SDIO_D6-PC6</text>
<text x="141.2" y="130.5">MISO2/T1_CH2N/RTS3-PB14</text>
<text x="142.2" y="128.7">MOSI2/SD2/T1_CH3N-PB15</text>
<text x="84.5" y="132.3">PA1-RTS2/ADC5/T5_CH2/T2_CH2</text>
<text x="84.5" y="134.1">PA2-TX2/T5_CH3/ADC6/T2_CH3</text>
<text x="133.7" y="134.1">NSS2/WS2/SMBA2/CK3/T1_BKIN-PB12</text>
<text x="138.5" y="132.3">SCK2/CK2/CTS3/T1_CH1N-PB13</text>
<text x="111" y="157.4" transform="rotate(-90 111 157.4)">PA3-RX2/T5_CH4/ADC7/T2_CH4</text>
<text x="112.8" y="157.4" transform="rotate(-90 112.8 157.4)">VSS4</text>
<text x="114.6" y="157.4" transform="rotate(-90 114.6 157.4)">VDD4</text>
<text x="116.3" y="157.4" transform="rotate(-90 116.3 157.4)">PA4-NSS1/CK2/DAC1/ADC8</text>
<text x="118.1" y="157.4" transform="rotate(-90 118.1 157.4)">PA5-SCK1/DAC2/ADC9</text>
<text x="119.9" y="157.4" transform="rotate(-90 119.9 157.4)">PA6-MISO1/T8_BKIN/ADC10/T3_CH1</text>
<text x="121.7" y="157.4" transform="rotate(-90 121.7 157.4)">PA7-MOSI1/T8_CH1N/ADC11/T3_CH2</text>
<text x="123.5" y="157.4" transform="rotate(-90 123.5 157.4)">PC4-ADC12</text>
<text x="125.2" y="157.4" transform="rotate(-90 125.2 157.4)">PC5-ADC13</text>
<text x="127" y="157.4" transform="rotate(-90 127 157.4)">PB0-ADC14/T3_CH3/T8_CH2N</text>
<text x="128.8" y="157.4" transform="rotate(-90 128.8 157.4)">PB1-ADC15/T3_CH4/T8_CH3N</text>
<text x="130.6" y="157.4" transform="rotate(-90 130.6 157.4)">PB2-BOOT1</text>
<text x="132.3" y="157.4" transform="rotate(-90 132.3 157.4)">PB10-SCL2/TX3</text>
<text x="134.1" y="157.4" transform="rotate(-90 134.1 157.4)">PB11-SDA2/RX3</text>
<text x="135.9" y="157.4" transform="rotate(-90 135.9 157.4)">VSS1</text>
<text x="137.7" y="157.4" transform="rotate(-90 137.7 157.4)">VDD1</text>
<text x="32" y="173.2">4</text>
<text x="32" y="178.5">1</text>
<text x="32" y="176.7">2</text>
<text x="32" y="175">3</text>
</g>
<g font-size="1.5" fill="#f00">
<text x="118.8" y="20.7" transform="rotate(-90 118.8 20.7)">DXL_RXD</text>
<text x="122.4" y="20.3" transform="rotate(-90 122.4 20.3)">DXL_TXD</text>
<text x="113.5" y="76.1" transform="rotate(-90 113.5 76.1)">SIG_BUZZER</text>
<text x="115.2" y="76.1" transform="rotate(-90 115.2 76.1)">ENABLE_DXLPWR</text>
<text x="117" y="76.1" transform="rotate(-90 117 76.1)">BOOT0</text>
<text x="122.4" y="74.3" transform="rotate(-90 122.4 74.3)">ENABLE_RX</text>
<text x="124.1" y="74.3" transform="rotate(-90 124.1 74.3)">ENABLE_TX</text>
<text x="125.9" y="76.1" transform="rotate(-90 125.9 76.1)">ENABLE_ZIGBEE</text>
<text x="127.7" y="74.3" transform="rotate(-90 127.7 74.3)">ZIGBEE_RXD</text>
<text x="129.5" y="74.3" transform="rotate(-90 129.5 74.3)">ZIGBEE_TXD</text>
<text x="131.2" y="76.1" transform="rotate(-90 131.2 76.1)">SIG_GYRO_CS</text>
<text x="133" y="76.1" transform="rotate(-90 133 76.1)">SIG_ACC_CS</text>
<text x="117" y="172.1" transform="rotate(-90 117 172.1)">SIG_ADC9</text>
<text x="129.5" y="172.1" transform="rotate(-90 129.5 172.1)">BOOT1</text>
<text x="131.2" y="172.1" transform="rotate(-90 131.2 172.1)">PC_TXD</text>
<text x="133" y="172.1" transform="rotate(-90 133 172.1)">PC_RXD</text>
</g>
<g font-size="1.5">
<text x="105.3" y="51.2" transform="rotate(-90 105.3 51.2)">ENABLE_DXLPWR</text>
<text x="110.7" y="51.2" transform="rotate(-90 110.7 51.2)">BOOT0</text>
<text x="123.1" y="53.5" transform="rotate(-90 123.1 53.5)">ENABLE_RX</text>
<text x="124.9" y="53.2" transform="rotate(-90 124.9 53.2)">ENABLE_TX</text>
<text x="126.7" y="53.9" transform="rotate(-90 126.7 53.9)">ENABLE_ZIGBEE</text>
<text x="128.4" y="54.4" transform="rotate(-90 128.4 54.4)">ZIGBEE_RXD</text>
<text x="130.2" y="54.1" transform="rotate(-90 130.2 54.1)">ZIGBEE_TXD</text>
<text x="132.5" y="54.2" transform="rotate(-90 132.5 54.2)">SIG_GYRO_CS</text>
<text x="135" y="54.6" transform="rotate(-90 135 54.6)">SIG_ACC_CS</text>
<text x="117.9" y="193.1" transform="rotate(-90 117.9 193.1)">SIG_ADC9</text>
</g>
<g font-size="1.5" fill="#000080">
<text x="113.5" y="55.5" transform="rotate(-90 113.5 55.5)">R4</text>
<text x="115.3" y="58" transform="rotate(-90 115.3 58)">103 (10KOHM)_1608</text>
</g>
</svg>
